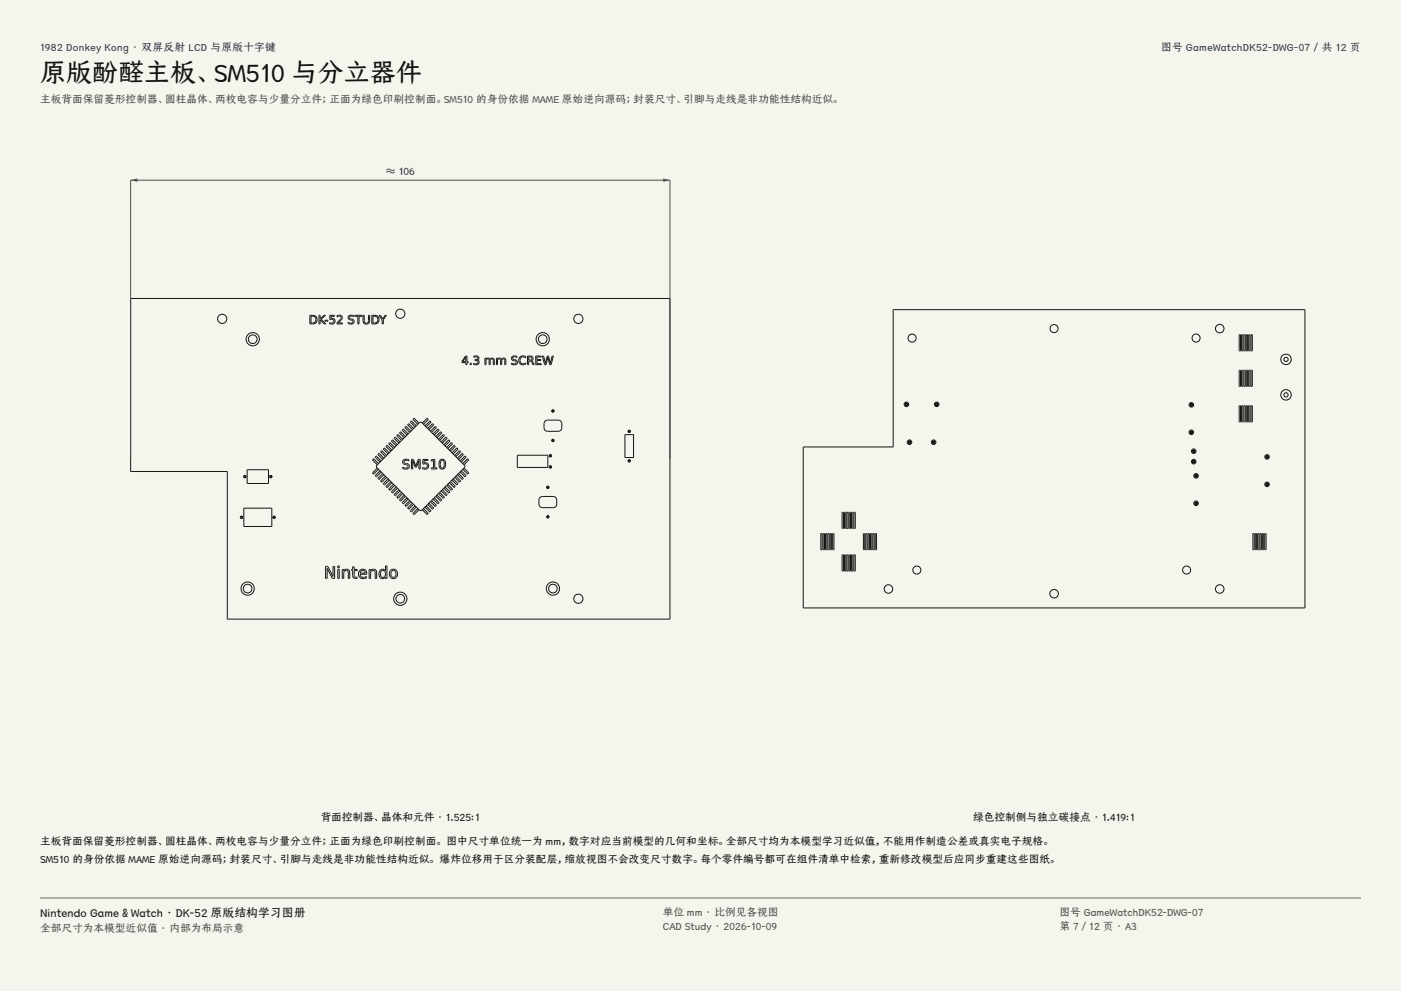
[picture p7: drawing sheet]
<svg xmlns="http://www.w3.org/2000/svg" width="420mm" height="297mm" viewBox="0 0 420 297" stroke-linecap="round" stroke-linejoin="round" font-family="sans-serif">
<g fill="#f5f4ed">
<path d="M0 0h420v297h-420z"/>
<path d="M12 12h396v275h-396z"/>
</g>
<g fill="none" stroke="#141413" stroke-width=".3">
<path d="M39.2 89.5h161.6v96h-132.7v-44.2h-28.9zM92.9 94.5h.7a1.3 1.3 0 0 1 1.5 1.3 1.3 1.3 0 0 1-1.5 1.3h-.7zM93.2 94.8a1.07 1.07 0 0 1 1.5 1 1.07 1.07 0 0 1-1.5 1zM95.6 94.5h.4v1.1l1.1-1.1h.5l-1.3 1.2 1.4 1.4h-.5l-1.2-1.3v1.3h-.4zM97.4 96h.9v.3h-.9zM98.9 94.5h1.4v.3h-1.1v.6a.94 .94 0 0 1 1.3 1.1 .94 .94 0 0 1-1.5 .6l-.2-.4a.69 .69 0 0 0 1 .1 .69 .69 0 0 0 0-1.1l-.9 .1zM101 94.6a.93 .93 0 0 1 1.5 .1 .93 .93 0 0 1-.4 1.4l-.7 .7h1.2v.3h-1.6v-.3l.7-.8a.7 .7 0 0 0 .5-1.1 .7 .7 0 0 0-1.2 .1zM104.6 94.7l1-.2 .4 .1v.3l-.2-.1a.54 .54 0 0 0-.8-.1 .54 .54 0 0 0 0 .8 .9 .9 0 0 1 1 .4 .9 .9 0 0 1-.1 1l-.7 .2-.8-.1v-.4l.2 .1a.58 .58 0 0 0 .9 .1 .58 .58 0 0 0 0-.8 .85 .85 0 0 1-.9-.3 .85 .85 0 0 1 0-1zM106.4 94.5h2.1v.3h-.9v2.3h-.3v-2.3h-.9zM108.8 94.5h.4v1.6a.65 .65 0 0 0 .6 .8 .65 .65 0 0 0 .7-.8v-1.6h.3v1.6a.99 .99 0 0 1-1 1 .99 .99 0 0 1-1-1zM111.5 94.5h.7a1.3 1.3 0 0 1 1.4 1.3 1.3 1.3 0 0 1-1.4 1.3h-.7zM111.8 94.8a1.07 1.07 0 0 1 1.5 1 1.07 1.07 0 0 1-1.5 1z"/>
<path d="M113.6 94.5h.4l.7 1.1 .7-1.1h.4l-.9 1.4v1.2h-.3v-1.2zM139.5 106.7h.5v1.7h.4v.3h-.4v.6h-.4v-.6h-1.1v-.4zM139.6 107v1.4h-.8zM140.9 108.8h.4v.5h-.4zM142 106.8l.2-.1a.74 .74 0 0 1 1.1 .1 .74 .74 0 0 1-.2 1.1 .79 .79 0 0 1 .5 1.1 .79 .79 0 0 1-1.1 .3l-.6-.1v-.3h.2a.65 .65 0 0 0 .9 .1 .65 .65 0 0 0 .1-.8l-.7-.1v-.3h.3a.42 .42 0 0 0 .5-.5 .42 .42 0 0 0-.5-.3l-.7 .1zM145.4 107.3h.3v.3a.66 .66 0 0 1 .6-.3 .66 .66 0 0 1 .6 .4 .68 .68 0 0 1 .8-.4 .68 .68 0 0 1 .5 .8v1.2h-.3v-1.2a.48 .48 0 0 0-.5-.5 .48 .48 0 0 0-.5 .6v1.1h-.3v-1.2a.48 .48 0 0 0-.5-.5 .48 .48 0 0 0-.4 .6v1.1h-.3zM148.8 107.3h.3v.3a.66 .66 0 0 1 .7-.3 .66 .66 0 0 1 .5 .4 .68 .68 0 0 1 .9-.4 .68 .68 0 0 1 .4 .8v1.2h-.3v-1.2a.48 .48 0 0 0-.5-.5 .48 .48 0 0 0-.4 .6v1.1h-.3v-1.2a.48 .48 0 0 0-.5-.5 .48 .48 0 0 0-.5 .6v1.1h-.3zM153.6 106.9l1-.2 .4 .1v.3l-.2-.1a.54 .54 0 0 0-.8-.1 .54 .54 0 0 0-.1 .8 .9 .9 0 0 1 1 .4 .9 .9 0 0 1 0 1l-.8 .2-.8-.1v-.4l.3 .1a.58 .58 0 0 0 .8 .1 .58 .58 0 0 0 .1-.8 .85 .85 0 0 1-1-.3 .85 .85 0 0 1 .1-1zM155.9 107a1.43 1.43 0 0 1 1.7-.1v.4a1.01 1.01 0 0 0-1.4 0 1.01 1.01 0 0 0 0 1.4 1.01 1.01 0 0 0 1.4 0v.4a1.35 1.35 0 0 1-1.8-.2 1.35 1.35 0 0 1 .1-1.9zM158.1 106.7h.8a.72 .72 0 0 1 .9 .5 .72 .72 0 0 1-.4 .9l.8 1.2h-.4l-.5-.9-.4-.2h-.4v1.1h-.4zM158.5 107h.4a.46 .46 0 0 1 .5 .4 .46 .46 0 0 1-.5 .5h-.4zM160.6 106.7h1.6v.3h-1.2v.8h1.2v.3h-1.2v.9h1.3v.3h-1.7z"/>
<path d="M162.6 106.7h.4l.5 2.2 .5-2.2h.4l.6 2.2 .5-2.2h.4l-.7 2.6h-.4l-.6-2.3-.5 2.3h-.4zM111.7 137.8l.3-.3 1.5 1.4M111.7 137.8v.1M111.7 137.9l1.4 1.4M113 139.4l12.7-12.7 .5-.2 13 12.9 .1 .5-12.8 13-.5 .1-13-12.8zM114.3 138.1l-1.4-1.4-.4 .3 1.4 1.5M115.1 137.3l-1.4-1.4-.4 .3 1.4 1.5M115.9 136.5l-1.4-1.4-.4 .3 1.4 1.5M116.7 135.7l-1.4-1.4-.4 .3 1.5 1.5M117.5 134.9l-1.5-1.4-.3 .3 1.5 1.4M118.3 134.1l-1.4-1.4-.3 .2 1.4 1.5M119.1 133.3l-1.5-1.4-.2 .3 1.4 1.4"/>
<path d="M119.9 132.5l-1.5-1.5-.2 .4 1.4 1.4M120.7 131.7l-1.4-1.5-.3 .4 1.4 1.4M121 137.9l.7-.3 .9 .2v.4l-.3-.2a.6 .6 0 0 0-.8 0 .6 .6 0 0 0-.2 .8h.2a.98 .98 0 0 1 1.2 1.1 .98 .98 0 0 1-1.5 .7l-.5-.2v-.4l.6 .3a.6 .6 0 0 0 1-.4 .6 .6 0 0 0-.8-.7 .79 .79 0 0 1-.7-.5 .79 .79 0 0 1 .2-.8zM121.6 130.9l-1.5-1.5-.3 .4 1.4 1.4M121.7 127.8h.1M121.7 127.8l-.3 .4 1.4 1.4M121.7 127.8l1.5 1.4M122.4 130l-1.5-1.4-.3 .4 1.4 1.4M123 126.5l.4-.3 1.4 1.4M123 126.5h.1M123 126.5l1.4 1.5M123.3 137.7h.6l.8 1.9 .7-1.9h.6v2.9h-.4v-2.6l-.8 2h-.3l-.8-2v2.6h-.4z"/>
<path d="M124 128.4l-1.5-1.4-.3 .3 1.4 1.5M125.6 126.8l-1.5-1.4-.3 .3 1.5 1.5M126.6 126.8l1.5-1.4 .3 .3-1.5 1.5M126.8 137.7h1.5v.3h-1.2v.7a1.05 1.05 0 0 1 1.4 1.2 1.05 1.05 0 0 1-1.7 .6h-.2v-.4a.79 .79 0 0 0 1.1 .1 .79 .79 0 0 0 .2-1l-.5-.2-.6 .1zM128.2 128.4l1.5-1.4 .3 .3-1.4 1.5M129.2 126.5h.1M129.2 126.5l-.4-.3-1.4 1.4M129.2 126.5l-1.4 1.5M129.3 137.8l1-.1v2.5h.7v.4h-1.7v-.4h.7v-2.2l-.7 .2zM129.8 130l1.5-1.4 .3 .4-1.4 1.4M130.5 127.8h.1M130.5 127.8l-1.5 1.4"/>
<path d="M130.5 127.8l.3 .4-1.4 1.4M130.6 130.9l1.5-1.5 .3 .4-1.4 1.4M131.5 131.7l1.4-1.5 .3 .4-1.4 1.4M132 137.8a1.19 1.19 0 0 1 1.4 .3 1.19 1.19 0 0 1 .2 1.4 1.04 1.04 0 0 1-1.2 1.1 1.04 1.04 0 0 1-.8-1.5l.1-.9zM132.3 138.1a.72 .72 0 0 1 .8 .1 .72 .72 0 0 1 .1 .9 .72 .72 0 0 1-.1 .9 .72 .72 0 0 1-.8 .2 2.17 2.17 0 0 1 0-2.1zM132.3 132.5l1.5-1.5 .2 .4-1.4 1.4M133.9 134.1l1.5-1.4 .3 .3-1.5 1.4M134.5 131.9h.1M134.5 131.9l-1.4 1.4M134.6 131.9l.2 .3-1.4 1.4M134.7 134.9l1.4-1.4 .4 .3-1.5 1.4M135.5 135.7l1.4-1.4 .4 .3-1.5 1.5"/>
<path d="M136.3 136.5l1.4-1.4 .4 .3-1.4 1.5M137.9 138.1l1.5-1.4 .3 .3-1.4 1.5M138.5 135.9h.1M138.5 135.9l-1.4 1.4M138.6 135.9l.3 .3-1.4 1.5M140.5 137.8v.1M140.5 137.8l-.3-.3-1.5 1.4M140.5 137.9l-1.4 1.4M155.1 136.4h9.1v3.7h-9.1zM163.3 126.3l.9-.4 3.5 .1 .7 .6v1.9l-.4 .6-.6 .2-3.6-.1-.7-.7v-1.5zM187.3 130.3h2.6v6.8h-2.6zM73.1 152.3h8.4v5.5h-8.4z"/>
<path d="M74.1 140.8h6.4v4.1h-6.4zM113.1 140.3l-1.4 1.5 .3 .3 1.5-1.5M113.9 141.1l-1.4 1.5 .4 .3 1.4-1.5M114.7 141.9l-1.4 1.5 .4 .3 1.4-1.4M115.5 142.7l-1.4 1.5 .4 .3 1.4-1.4M116.4 143.5l-1.5 1.5 .4 .3 1.4-1.4M116.6 146.6h.1M117.2 144.3l-1.5 1.5 .4 .3 1.4-1.4M118 145.1l-1.4 1.5M118.3 145.5l-1.4 1.4-.3-.3M118.8 146l-1.4 1.4 .2 .3 1.5-1.4M119.6 146.8l-1.4 1.4 .2 .3 1.5-1.4"/>
<path d="M120.4 147.6l-1.4 1.4 .3 .3 1.4-1.4M120.6 150.6v.1M121.2 148.4l-1.4 1.4 .3 .3 1.5-1.4M121.7 151.8h.1M122 149.2l-1.4 1.4M122.4 149.5l-1.5 1.5-.3-.3M122.8 150l-1.4 1.4 .3 .4M123.2 150.3l-1.5 1.5M123.6 150.8l-1.4 1.4 .3 .4 1.5-1.4M124.4 151.6l-1.4 1.4 .3 .4 1.5-1.4M125.3 152.4l-1.5 1.5 .4 .3 1.4-1.4M126.9 152.4l1.5 1.5-.4 .3-1.4-1.4"/>
<path d="M127.8 151.6l1.4 1.4-.3 .4-1.5-1.4M128.6 150.8l1.4 1.4-.3 .4-1.5-1.4M129 150.3l1.5 1.5M129.4 150l1.4 1.4-.3 .4M129.8 149.5l1.5 1.5 .3-.3M130.2 149.2l1.4 1.4M130.5 151.8h.1M131 148.4l1.4 1.4-.3 .3-1.5-1.4M131.6 150.6v.1M131.8 147.6l1.4 1.4-.3 .3-1.4-1.4M132.6 146.8l1.4 1.4-.2 .3-1.5-1.4M133.1 146.3l1.4 1.4"/>
<path d="M133.4 146l1.4 1.4-.2 .3M133.9 145.5l1.4 1.4 .4-.3M134.2 145.1l1.5 1.5M134.5 147.7h.1M135 144.3l1.5 1.5-.4 .3-1.4-1.4M135.7 146.6h.1M135.8 143.5l1.5 1.5-.4 .3-1.4-1.4M136.7 142.7l1.4 1.5-.4 .3-1.4-1.4M137.1 142.3l1.4 1.4M137.5 141.9l1.4 1.4-.3 .4M138.3 141.1l1.4 1.5-.3 .3-1.5-1.5M138.5 143.7h.1"/>
<path d="M139.1 140.3l1.4 1.5-.3 .3-1.5-1.5M161.8 149.2l.8-.4h3.6l.6 .7v1.9l-.3 .5-.7 .2h-3.5l-.7-.7v-1.5zM97.6 169.8h.7l1.5 3v-3h.5v3.5h-.6l-1.6-3v3h-.5zM101.3 170.7h.4v2.6h-.4zM101.3 169.6h.4v.6h-.4zM102.6 170.7h.4v.4a.98 .98 0 0 1 1.2-.5 .98 .98 0 0 1 .7 1.1v1.6h-.5v-1.6a.69 .69 0 0 0-.7-.7 .69 .69 0 0 0-.7 .8v1.5h-.4zM105.7 169.9h.5v.8h.9v.3h-.9v1.8l.9 .2v.3h-1l-.3-.3-.1-2h-.3v-.3h.3zM107.8 171a1.24 1.24 0 0 1 1.5-.3 1.24 1.24 0 0 1 .7 1.4h-2.1a1.2 1.2 0 0 0 2 .7v.4a1.52 1.52 0 0 1-2.1-.2 1.52 1.52 0 0 1 0-2zM108.2 171.2a.77 .77 0 0 1 .9-.2 .77 .77 0 0 1 .4 .8h-1.6zM110.7 170.7h.4v.4a.98 .98 0 0 1 1.2-.5 .98 .98 0 0 1 .6 1.1v1.6h-.4v-1.6a.69 .69 0 0 0-.8-.7 .69 .69 0 0 0-.6 .8v1.5h-.4zM113.9 171a1.01 1.01 0 0 1 1.7 .1v-1.5h.4v3.7h-.4v-.4a1.16 1.16 0 0 1-1.6 .3 1.16 1.16 0 0 1-.4-1.5zM114.4 171.1a.98 .98 0 0 1 1.2 .8 .98 .98 0 0 1-1 1.1 1.25 1.25 0 0 1-.2-1.9z"/>
<path d="M117 171a1.32 1.32 0 0 1 1.8 .1 1.32 1.32 0 0 1 0 1.8 1.32 1.32 0 0 1-1.8 .1 1.81 1.81 0 0 1 0-2zM117.4 171.2a.97 .97 0 0 1 1.4 .6 .97 .97 0 0 1-.8 1.2 1.09 1.09 0 0 1-.6-1.8z"/>
<circle cx="66.6" cy="95.6" r="1.38"/>
<circle cx="120" cy="94" r="1.38"/>
<circle cx="173.4" cy="95.6" r="1.38"/>
<circle cx="75.8" cy="101.7" r="1.99"/>
<circle cx="75.8" cy="101.7" r="1.3"/>
<circle cx="162.7" cy="101.7" r="1.99"/>
<circle cx="162.7" cy="101.7" r="1.3"/>
<circle cx="165" cy="139.9" r=".37"/>
<circle cx="165" cy="136.6" r=".37"/>
<circle cx="165" cy="136.6" r=".23"/>
<circle cx="165" cy="139.9" r=".23"/>
<circle cx="165.8" cy="123.2" r=".37"/>
<circle cx="165.8" cy="132" r=".37"/>
<circle cx="165.8" cy="123.2" r=".23"/>
<circle cx="165.8" cy="132" r=".23"/>
<circle cx="188.6" cy="129.3" r=".37"/>
<circle cx="188.6" cy="138.1" r=".37"/>
<circle cx="188.6" cy="129.3" r=".23"/>
<circle cx="188.6" cy="138.1" r=".23"/>
<circle cx="72.4" cy="155" r=".37"/>
<circle cx="72.4" cy="155" r=".26"/>
<circle cx="73.4" cy="142.8" r=".37"/>
<circle cx="73.4" cy="142.8" r=".26"/>
<circle cx="81.2" cy="142.8" r=".37"/>
<circle cx="81.2" cy="142.8" r=".26"/>
<circle cx="82.2" cy="155" r=".37"/>
<circle cx="82.2" cy="155" r=".26"/>
<circle cx="164.2" cy="154.9" r=".37"/>
<circle cx="164.2" cy="146" r=".37"/>
<circle cx="164.2" cy="146" r=".23"/>
<circle cx="164.2" cy="154.9" r=".23"/>
<circle cx="74.2" cy="176.4" r="1.99"/>
<circle cx="74.2" cy="176.4" r="1.3"/>
<circle cx="120" cy="179.4" r="1.99"/>
<circle cx="120" cy="179.4" r="1.3"/>
<circle cx="165.8" cy="176.4" r="1.99"/>
<circle cx="165.8" cy="176.4" r="1.3"/>
<circle cx="173.4" cy="179.4" r="1.38"/>
</g>
<path d="M39.2 137.5v-83.5h161.6v83.5" fill="none" stroke="#504e49" stroke-width=".3"/>
<g fill="#504e49">
<path d="M39.2 54l2-.5v1z"/>
<path d="M198.8 53.5l2 .5-2 .5z"/>
</g>
<g fill="none" stroke="#141413" stroke-width=".3">
<path d="M267.8 92.8h123.4v89.4h-150.4v-48.2h27zM371.5 100.4h.4l-.1 4.7h-.3zM371.5 111h.4l-.1 4.8-.3-.1zM371.5 100.3v.1M371.5 111h.1M372.2 100.3l.4 .1v4.7h-.4zM372.2 111h.4v4.8l-.4-.1zM372.9 100.4h.4v4.7h-.4zM372.9 111h.4v4.8l-.4-.1zM373 100.3l-.1 .1M373 111h-.1M373.6 100.3h.4v4.8h-.4z"/>
<path d="M373.6 111h.4v4.8l-.4-.1zM374 100.3v.1M374 111h.1M374.3 100.4h.4v4.7h-.4zM374.3 111h.4v4.8l-.4-.1zM374.4 100.3l-.1 .1M374.4 111h-.1M375.1 100.3h.3v4.8h-.4zM375.1 111h.3v4.8l-.4-.1zM375.4 100.3v.1M375.4 111h.1M371.5 121.7h.4l-.1 4.7h-.3z"/>
<path d="M371.5 121.6v.1M372.2 121.6l.4 .1v4.7h-.4zM372.9 121.7h.4v4.7h-.4zM373 121.6l-.1 .1M373.6 121.6h.4v4.8h-.4zM374 121.6v.1M374.3 121.7h.4v4.7h-.4zM374.4 121.6l-.1 .1M375.1 121.6h.3v4.8h-.4zM375.4 121.6v.1M246.4 159.9l-.3 .1v4.7h.3M246.4 159.9l.1 .1"/>
<path d="M246.5 160v4.7M246.8 160v4.7M246.8 159.9v.1M246.8 159.9l.4 .1v4.7h-.4M247.8 159.9l-.3 .1v4.7h.3M247.8 159.9l.1 .1M247.9 160v4.7M248.2 160v4.7M248.2 159.9v.1M248.2 159.9l.4 .1v4.7h-.4M249.3 159.9l-.4 .1v4.7h.4M249.3 159.9v.1"/>
<path d="M249.3 160v4.7M249.6 160v4.7M249.7 159.9l-.1 .1M249.7 159.9l.3 .1v4.7h-.3M252.5 153.5l.3 .1v4.8l-.4-.1zM253.2 153.6v4.8l.4-.1v-4.7M253.2 153.5v.1M253.2 153.5h.3M253.5 153.5l.1 .1M253.9 153.5l.4 .1-.1 4.8-.3-.1zM254.6 153.6v4.8l.4-.1v-4.7M254.6 153.5v.1"/>
<path d="M254.6 153.5h.3M254.9 153.5l.1 .1M255.3 153.5l.4 .1-.1 4.8-.3-.1zM256 153.6h.4v4.8l-.4-.1zM256 153.5v.1M258.8 160v4.7M258.9 159.9l-.1 .1M258.9 159.9l.3 .1v4.7h-.3M259.9 159.9l-.4 .1v4.7h.4M259.9 159.9v.1M259.9 160v4.7M260.3 160v4.7"/>
<path d="M260.3 159.9v.1M260.3 159.9l.3 .1v4.7h-.3M261.3 159.9l-.3 .1v4.7h.3M261.3 159.9l.1 .1M261.4 160v4.7M261.7 159.9l.4 .1-.1 4.7h-.3zM262.4 160v4.7M262.4 159.9v.1M262.4 159.9h.3M262.7 159.9l.1 .1M262.8 160v4.7M375.6 160v4.7"/>
<path d="M375.6 159.9v.1M375.6 159.9l.4 .1v4.7h-.4M376.7 159.9l-.4 .1v4.7h.4M376.7 159.9v.1M376.7 160v4.7M377 160v4.7M377.1 159.9l-.1 .1M377.1 159.9l.3 .1v4.7h-.3M378.1 159.9l-.4 .1v4.7h.4M378.1 159.9v.1M378.1 160v4.7M378.4 160v4.7"/>
<path d="M378.5 159.9l-.1 .1M378.5 159.9l.3 .1v4.7h-.3M379.5 159.9l-.3 .1v4.7h.3M379.5 159.9l.1 .1M379.6 160v4.7M246.5 164.7h-.1M246.8 164.7h.1M247.9 164.7h-.1M248.2 164.7h.1M249.3 164.7h.1M249.6 164.7h.1M252.5 166.3h.3v4.8h-.4z"/>
<path d="M253.2 171.1h.1M253.2 171.1v-4.8h.4v4.8M253.2 171.1h.3M253.6 171.1h-.1M253.9 166.3h.4l-.1 4.8h-.3zM254.6 171.1h.1M254.6 171.1v-4.8h.4v4.8M254.6 171.1h.3M255 171.1h-.1M255.3 166.3h.4l-.1 4.8h-.3zM256 171.1h.1M256 166.3h.4v4.8h-.4z"/>
<path d="M258.8 164.7h.1M259.9 164.7h.1M260.3 164.7h.1M261.4 164.7h-.1M262.4 164.7h.1M262.4 164.7h.3M262.8 164.7h-.1M375.6 164.7h.1M376.7 164.7h.1M377 164.7h.1M378.1 164.7h.1M378.4 164.7h.1"/>
<path d="M379.6 164.7h-.1"/>
<circle cx="316" cy="98.5" r="1.21"/>
<circle cx="365.7" cy="98.5" r="1.28"/>
<circle cx="273.4" cy="101.3" r="1.21"/>
<circle cx="358.6" cy="101.3" r="1.21"/>
<circle cx="385.5" cy="118.3" r="1.57"/>
<circle cx="385.5" cy="107.7" r="1.57"/>
<circle cx="385.5" cy="107.7" r=".64"/>
<circle cx="385.5" cy="118.3" r=".64"/>
<circle cx="271.7" cy="121.2" r=".68"/>
<circle cx="271.7" cy="121.2" r=".36"/>
<circle cx="271.7" cy="121.2" r=".34"/>
<circle cx="271.7" cy="121.2" r=".24"/>
<circle cx="272.7" cy="132.5" r=".68"/>
<circle cx="272.7" cy="132.5" r=".36"/>
<circle cx="272.7" cy="132.5" r=".34"/>
<circle cx="272.7" cy="132.5" r=".24"/>
<circle cx="279.9" cy="132.5" r=".68"/>
<circle cx="279.9" cy="132.5" r=".36"/>
<circle cx="279.9" cy="132.5" r=".34"/>
<circle cx="279.9" cy="132.5" r=".24"/>
<circle cx="280.8" cy="121.2" r=".68"/>
<circle cx="280.8" cy="121.2" r=".36"/>
<circle cx="280.8" cy="121.2" r=".34"/>
<circle cx="280.8" cy="121.2" r=".24"/>
<circle cx="357.1" cy="121.3" r=".68"/>
<circle cx="357.1" cy="129.6" r=".68"/>
<circle cx="357.1" cy="121.3" r=".36"/>
<circle cx="357.1" cy="129.6" r=".36"/>
<circle cx="357.1" cy="121.3" r=".34"/>
<circle cx="357.1" cy="129.6" r=".34"/>
<circle cx="357.1" cy="129.6" r=".21"/>
<circle cx="357.1" cy="121.3" r=".21"/>
<circle cx="357.9" cy="138.4" r=".68"/>
<circle cx="357.9" cy="135.2" r=".68"/>
<circle cx="357.9" cy="138.4" r=".36"/>
<circle cx="357.9" cy="135.2" r=".36"/>
<circle cx="357.9" cy="135.2" r=".34"/>
<circle cx="357.9" cy="138.4" r=".34"/>
<circle cx="357.9" cy="138.4" r=".21"/>
<circle cx="357.9" cy="135.2" r=".21"/>
<circle cx="379.8" cy="136.9" r=".68"/>
<circle cx="379.8" cy="136.9" r=".36"/>
<circle cx="379.8" cy="136.9" r=".34"/>
<circle cx="379.8" cy="136.9" r=".21"/>
<circle cx="358.6" cy="142.6" r=".68"/>
<circle cx="358.6" cy="150.8" r=".68"/>
<circle cx="358.6" cy="150.8" r=".36"/>
<circle cx="358.6" cy="142.6" r=".36"/>
<circle cx="358.6" cy="150.8" r=".34"/>
<circle cx="358.6" cy="142.6" r=".34"/>
<circle cx="358.6" cy="142.6" r=".21"/>
<circle cx="358.6" cy="150.8" r=".21"/>
<circle cx="379.8" cy="145.2" r=".68"/>
<circle cx="379.8" cy="145.2" r=".36"/>
<circle cx="379.8" cy="145.2" r=".34"/>
<circle cx="379.8" cy="145.2" r=".21"/>
<circle cx="266.3" cy="176.5" r="1.28"/>
<circle cx="274.8" cy="170.8" r="1.21"/>
<circle cx="316" cy="177.9" r="1.28"/>
<circle cx="355.7" cy="170.8" r="1.21"/>
<circle cx="365.7" cy="176.5" r="1.28"/>
</g>
<path d="M12 269.3h396zM12 269h396v.3h-396z" fill-rule="evenodd" fill="#504e49"/>
<text font-size="7.8" fill="#141413" x="12" y="24.7">原版酚醛主板、SM510 与分立器件</text>
<text font-size="3.5" fill="#141413" x="12" y="274.9">Nintendo Game &amp; Watch · DK-52 原版结构学习图册</text>
<g font-size="3.2" fill="#1b365d">
<text x="12" y="15.3">1982 Donkey Kong · 双屏反射 LCD 与原版十字键</text>
<text x="348.1" y="15.3">图号 GameWatchDK52-DWG-07 / 共 12 页</text>
<text x="115.6" y="52.4">≈ 106</text>
</g>
<g font-size="3.2" fill="#504e49">
<text x="12" y="30.9">主板背面保留菱形控制器、圆柱晶体、两枚电容与少量分立件；正面为绿色印刷控制面。SM510 的身份依据 MAME 原始逆向源码；封装尺寸、引脚与走线是非功能性结构近似。</text>
<text x="198.7" y="274.5">单位 mm · 比例见各视图</text>
<text x="317.6" y="274.5">图号 GameWatchDK52-DWG-07</text>
<text x="12" y="279.3">全部尺寸为本模型近似值 · 内部为布局示意</text>
<text x="198.7" y="278.8">CAD Study · 2026-10-09</text>
<text x="317.6" y="278.8">第 7 / 12 页 · A3</text>
</g>
<g font-size="3.2" fill="#141413">
<text x="96.1" y="246">背面控制器、晶体和元件 · 1.525:1</text>
<text x="291.8" y="246">绿色控制侧与独立碳接点 · 1.419:1</text>
<text x="12" y="253.3">主板背面保留菱形控制器、圆柱晶体、两枚电容与少量分立件；正面为绿色印刷控制面。 图中尺寸单位统一为 mm，数字对应当前模型的几何和坐标。全部尺寸均为本模型学习近似值，不能用作制造公差或真实电子规格。</text>
<text x="12" y="258.6">SM510 的身份依据 MAME 原始逆向源码；封装尺寸、引脚与走线是非功能性结构近似。 爆炸位移用于区分装配层，缩放视图不会改变尺寸数字。每个零件编号都可在组件清单中检索，重新修改模型后应同步重建这些图纸。</text>
</g>
</svg>
